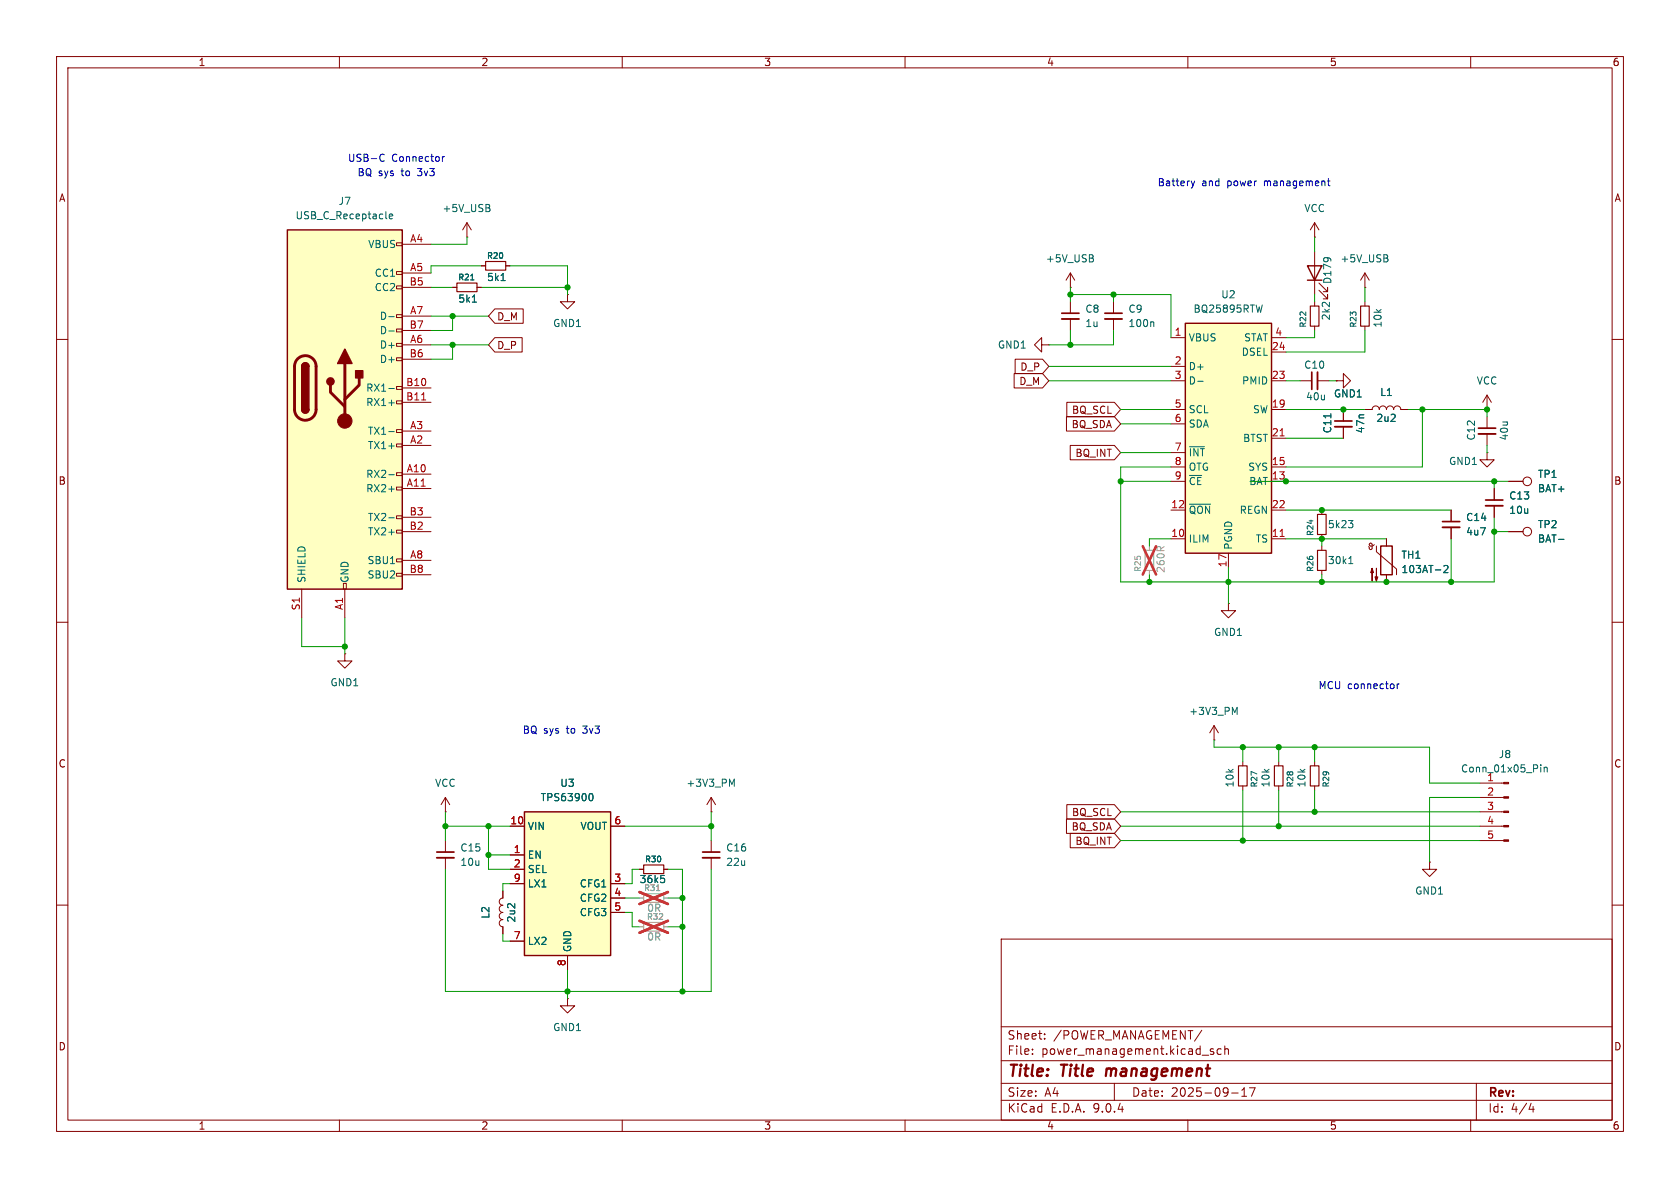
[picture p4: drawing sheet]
<svg xmlns="http://www.w3.org/2000/svg" width="297mm" height="210mm" viewBox="0 0 297 210" stroke-linecap="round" stroke-linejoin="round" font-family="sans-serif">
<g fill="none" stroke="#840000" stroke-width=".18">
<path d="M10 10h277v190h-277zM12 12h273v186h-273zM60 10v2M110 10v2M160 10v2M210 10v2M260 10v2M189.2 50.8h.1M189.2 48.3l-.7 1.2M189.2 48.3l.8 1.2M189.2 48.3v2.5M10 60h2"/>
<path d="M285 60h2M10 110h2M285 110h2M261.6 138.4h4.2M125.7 148.6v2M125.7 151.6v2.1M252.7 152.4v1.3h1.3l-1.3 1.2-1.2-1.2h1.2M252.7 152.4h.1M261.6 141h4.2M261.6 143.5h4.2M261.6 146.1h4.2M261.6 148.6h4.2"/>
<path d="M10 160h2M177 166h108v32h-108zM285 160h2M60 198v2M110 198v2M160 198v2M177 194.5h108M177 191.5h108M177 187.5h108M177 181.5h108M182.5 186.3v.1M182.5 185.5v.1"/>
<path d="M184.7 183.6v.1M184.7 182.8v.1M197 191.5v3M210 198v2M212.5 182.1l-1.3 2M212.5 186.5h1.2M214.5 185.5l-.3-.1-.2 .2v.2l.5 .2v.3h-.5M215.9 185.5l-.4-.1-.3 .3v.4l.1 .2h.6M216.5 185.5l.2-.1 .4 .1 .1 .9M216.5 184.9v1.5M217.7 193.2h1.2M219.5 193.8h.9"/>
<path d="M219.5 192.7l.5-.4v1.5M220.9 192.3h1l-.7 1.5M260 198v2M261 191.5v6.5M270.7 195l-.4 1.1h.9M271 195.6v1"/>
</g>
<path d="M195.7 188.9l-.2 1.3" fill="none" stroke="#840000" stroke-width=".4"/>
<path d="M124.2 150.6h3.1" fill="none" stroke="#840000" stroke-width=".3"/>
<path d="M124.2 151.6h3.1" fill="none" stroke="#840000" stroke-width=".33"/>
<path d="M193 45.6l.3 .3v.3l-.2 .1M193.1 45.1l.2 .2-.2 .3M272.4 135.2v.1M272.4 135.6v.9M273 135.6v.9M273 135.7l.2-.1 .3 .1v.8" fill="none" stroke="#006464" stroke-width=".18"/>
<path d="M113.8 158h3.5v1.5h-3.5z" fill="none" stroke="#a1a1a1" stroke-width=".2"/>
<path d="M113 158.8h.8M117.3 158.8h.8" fill="none" stroke="#a1a1a1" stroke-width=".18"/>
<path d="M116.1 157.4h.5" fill="none" stroke="#989898" stroke-width=".18"/>
<path d="M113.1 157.7l5 2.1M118.1 157.7l-5 2.1" fill="none" stroke="#e12e31" stroke-width=".46"/>
<g fill="#840000" stroke="#840000" stroke-width=".18">
<path d="M265.8 138.3h.9v.3h-.9z"/>
<path d="M265.8 140.8h.9v.3h-.9z"/>
<path d="M265.8 143.4h.9v.2h-.9z"/>
<path d="M265.8 145.9h.9v.3h-.9z"/>
<path d="M265.8 148.5h.9v.2h-.9z"/>
</g>
<path d="M92.7 143.5h15.2v25.4h-15.2z" fill="#ffffc2"/>
<path d="M244.1 96.5h2v5.1h-2zM92.7 143.5h15.2v25.4h-15.2z" fill="none" stroke="#840000" stroke-width=".25"/>
<g fill="none" stroke="#840000" stroke-width=".18">
<path d="M189.2 53.3v2.1M189.2 56.4v2M196.8 53.3v2.1M196.8 56.4v2M184.1 61v-1.3l-1.2 1.3 1.2 1.2v-1.2h1.3M185.4 61h.1M262.9 72.4h.1M262.9 69.9l-.8 1.2M262.9 69.9l.8 1.2M262.9 69.9v2.5M233.7 90.2v.7M233.7 94.5v.8"/>
<path d="M242.6 96.3v.6l-.2 .2h-.3l-.2-.5M242.6 96.3l-.3-.3-.2 .3 .1 .2h.3l.5-.2M243.3 96.5v1l3.6 3.1v1M245.1 95.3v1.2M262.9 80v1.3h1.3l-1.3 1.3-1.3-1.3h1.3M262.9 80h.1M264.2 86.4v2M264.2 89.4v2M266.7 85.1h2.5M266.7 94h2.5M217.2 106.7v1.3h1.2l-1.2 1.2-1.3-1.2h1.3M217.2 106.7h.1"/>
<path d="M245.1 101.6v1.3M214.6 130.8h.1M214.6 128.3l.8 1.2M214.6 128.3l-.7 1.2M214.6 128.3v2.5M219.7 134.6v.8M219.7 138.9v.8M226.1 134.6v.8M226.1 138.9v.8M90.2 146.1h2.5M90.2 151.1h2.5M90.2 153.7h2.5"/>
<path d="M90.2 156.2h2.5M107.9 146.1h2.6M107.9 156.2h2.6M107.9 158.8h2.6M125.7 143.5h.1M125.7 141l-.7 1.2M125.7 141l.8 1.2M125.7 141v2.5M90.2 166.4h2.5M100.3 176.5v1.3h1.3l-1.3 1.3-1.2-1.3h1.2M100.3 176.5h.1M100.3 168.9v2.6"/>
<path d="M107.9 161.3h2.6"/>
<circle cx="270" cy="85.1" r=".76"/>
<circle cx="270" cy="94" r=".76"/>
</g>
<path d="M203.8 56.9l.2 .2v.6M238.4 92h.8l-.5 .5M238.9 92.5l.3 .2v.3l-.3 .3M275.5 95.3h1M255.3 100.1l.4-.1 .3 .3-.8 .9h.8M129.4 138.6l.4-.9v1.3M218.3 125.9l.4-.9v1.3M104.3 140.3h.1a.68 .68 0 0 1 .5 .6 .68 .68 0 0 1-.5 .6h-.1" fill="none" stroke="#006464" stroke-width=".18"/>
<path d="M202.4 97.3h1.6v3.5h-1.6zM113.8 163.1h3.5v1.5h-3.5z" fill="none" stroke="#a1a1a1" stroke-width=".2"/>
<path d="M203.2 96.5v.8M203.2 100.8v.8M113 163.8h.8M117.3 163.8h.8" fill="none" stroke="#a1a1a1" stroke-width=".18"/>
<path d="M202 96.6l2.4 5M204.4 96.6l-2.4 5M113.1 162.8l5 2.1M118.1 162.8l-5 2.1" fill="none" stroke="#e12e31" stroke-width=".46"/>
<path d="M187.7 55.4h3.1M195.3 55.4h3.1M262.6 88.4h3.1" fill="none" stroke="#840000" stroke-width=".3"/>
<path d="M187.7 56.4h3.1M195.3 56.4h3.1M262.6 89.4h3.1" fill="none" stroke="#840000" stroke-width=".33"/>
<path d="M232.9 90.9h1.5v3.6h-1.5zM218.9 135.4h1.6v3.5h-1.6zM225.3 135.4h1.5v3.5h-1.5z" fill="none" stroke="#840000" stroke-width=".2"/>
<g fill="#840000" stroke="#840000" stroke-width=".18">
<path d="M242.6 100.5l.2 .7h-.5l.3-.7v2.2z"/>
<path d="M243.3 100.5v2.2l-.2-.7h.5l-.3 .7z"/>
</g>
<path d="M209.5 57.2h15.3v40.6h-15.3z" fill="#ffffc2"/>
<path d="M209.5 57.2h15.3v40.6h-15.3zM231.1 47h2.6l-1.3 2.5zM231.1 49.5h2.6" fill="none" stroke="#840000" stroke-width=".25"/>
<g fill="none" stroke="#840000" stroke-width=".18">
<path d="M82.5 39.4l-.7 1.2M82.5 39.4l.8 1.2M82.5 39.4v2.5M232.4 39.4v2.5M232.4 39.4l-.8 1.2M232.4 39.4l.8 1.2M80 50.8h.8M82.5 41.9h.1M84.3 50.8h.8M207 59.7h2.5M224.8 59.7h2.5M232.4 41.9h.1"/>
<path d="M232.4 44.5v7.6M232.4 53.3v.8M232.4 57.7v.7M233.2 51.3l1.5 1.5v-.7v.7h-.8M233.2 50l1.5 1.6v-.8v.8h-.8M241.3 50.8h.1M241.3 48.3l-.8 1.2M241.3 48.3l.8 1.2M241.3 48.3v2.5M241.3 53.3v.8M241.3 57.7v.7M207 64.8h2.5"/>
<path d="M207 67.3h2.5M207 72.4h2.5M207 74.9h2.5M224.8 67.3h2.5M224.8 72.4h2.5M224.8 62.2h2.5M224.8 77.5h2.5M229.9 67.3h2M232.9 67.3h2M236.2 67.3h1.3v-1.3l1.3 1.3-1.3 1.3v-1.3M236.2 67.3h.1M207 80h2.5"/>
<path d="M207 82.6h2.5M207 85.1h2.5M207 90.2h2.5M207 95.3h2.5M217.2 97.8v2.5M224.8 82.6h2.5M224.8 85.1h2.5M224.8 90.2h2.5M224.8 95.3h2.5M233.7 96.5v.8M61 115.6v1.2h1.2l-1.2 1.3-1.3-1.3h1.3M61 115.6h.1"/>
<path d="M233.7 100.8v.8M232.4 134.6v.8M232.4 138.9v.8M78.7 143.5h.1M78.7 141l-.7 1.2M78.7 141l.8 1.2M78.7 141v2.5M78.7 148.6v2M78.7 151.6v2.1M88.9 157.5v1.3a.64 .64 0 0 0-.6 .6 .64 .64 0 0 0 .6 .6 .64 .64 0 0 0-.6 .7 .64 .64 0 0 0 .6 .6M113 153.7h.8M117.3 153.7h.8"/>
<path d="M88.9 161.3a.64 .64 0 0 0-.6 .6 .64 .64 0 0 0 .6 .7 .64 .64 0 0 0-.6 .6 .64 .64 0 0 0 .6 .6v1.3"/>
</g>
<g fill="none" stroke="#006464" stroke-width=".18">
<path d="M86.3 36.7l.3 .3v.3l-.2 .1M86.5 36.2l.1 .2-.1 .3M83.2 49.5h.6M83.5 53.4h.7M223.2 53.9l-.3 1.3M245.1 45.6l.3 .3-.1 .3-.2 .1M245.2 45.1l.1 .2-.1 .3M210.3 79h2.6M211.7 67.4h1M210.3 89.1h3.7M238.4 99.6h.8M238.7 98.6l.1-.2v1.2"/>
<path d="M116.8 154.8h.6M117.3 155.2l.2 .3v.3l-.2 .2"/>
</g>
<path d="M226.3 77.1h.7M226.3 94.8h.7" fill="none" stroke="#a90000" stroke-width=".18"/>
<path d="M231.9 65.8v3M77.2 150.6h3.1" fill="none" stroke="#840000" stroke-width=".3"/>
<path d="M232.9 65.8v3M77.2 151.6h3.1" fill="none" stroke="#840000" stroke-width=".33"/>
<path d="M80.8 50h3.5v1.6h-3.5zM231.6 54.1h1.6v3.6h-1.6zM240.5 54.1h1.6v3.6h-1.6zM232.9 97.3h1.5v3.5h-1.5zM231.6 135.4h1.6v3.5h-1.6zM113.8 152.9h3.5v1.5h-3.5z" fill="none" stroke="#840000" stroke-width=".2"/>
<path d="M50.8 40.6h20.3v63.5h-20.3z" fill="#ffffc2"/>
<g fill="none" stroke="#840000" stroke-width=".18">
<path d="M70.1 42.9h1v.5h-1zM70.1 48h1v.5h-1zM70.1 50.5h1v.6h-1zM70.1 55.6h1v.5h-1zM70.1 58.2h1v.5h-1zM71.1 43.2h5.1M71.1 48.3h5.1M71.1 50.8h5.1M71.1 55.9h5.1M71.1 58.4h5.1M80 50.8h.8M84.3 50.8h.8"/>
<path d="M85.1 47h.8M87.5 54.6h5v2.6h-5l-1.1-1.3zM87.5 59.7h4.8v2.5h-4.8l-1.1-1.2zM89.4 47h.8M100.3 52.1v1.2h1.3l-1.3 1.3-1.2-1.3h1.2M100.3 52.1h.1M70.1 60.7h1v.5h-1zM70.1 63.2h1v.6h-1zM70.1 68.3h1v.5h-1zM70.1 70.9h1v.5h-1zM70.1 75.9h1v.6h-1zM70.1 78.5h1v.5h-1z"/>
<path d="M71.1 61h5.1M71.1 63.5h5.1M71.1 68.6h5.1M71.1 71.1h5.1M71.1 76.2h5.1M71.1 78.7h5.1M179.3 66h5l1.1 1.3-1.1 1.3h-5zM179.5 63.5h4.8l1.1 1.3-1.1 1.2h-4.8zM188.5 73.7h8.5l1.1 1.2-1.1 1.3h-8.5zM188.6 71.1h8.4l1.1 1.3-1.1 1.3h-8.4zM189.2 78.7h7.8l1.1 1.3-1.1 1.3h-7.8zM236.2 67.3h.1"/>
<path d="M237.5 72.4v2M237.5 75.4v2.1M241.3 72.4h1.3a.64 .64 0 0 1 .6-.6 .64 .64 0 0 1 .6 .6 .64 .64 0 0 1 .7-.6 .64 .64 0 0 1 .6 .6 .64 .64 0 0 1 .6-.6 .64 .64 0 0 1 .7 .6 .64 .64 0 0 1 .6-.6 .64 .64 0 0 1 .6 .6h1.3M262.9 73.7v2M262.9 76.7v2M70.1 83.6h1v.5h-1zM70.1 86.1h1v.5h-1zM70.1 91.2h1v.5h-1zM70.1 93.7h1v.5h-1zM70.1 98.8h1v.5h-1zM71.1 83.8h5.1M71.1 86.4h5.1"/>
<path d="M71.1 91.4h5.1M71.1 94h5.1M71.1 99.1h5.1M245.1 95.3v1.2M256.5 90.2v2M256.5 93.2v2.1M264.2 86.4v2M264.2 89.4v2M266.7 94h2.5M266.7 85.1h2.5M53.3 104.1v5.1M60.7 103.1h.5v1h-.5z"/>
<path d="M61 104.1v5.1M70.1 101.3h1v.6h-1zM71.1 101.6h5.1M245.1 101.6v1.3M88.9 157.5v1.3M90.2 146.1h2.5M90.2 151.1h2.5M90.2 153.7h2.5M90.2 156.2h2.5M107.9 146.1h2.6M107.9 156.2h2.6M107.9 158.8h2.6"/>
<path d="M113 153.7h.8M117.3 153.7h.8M188.5 144.8h8.5l1.1 1.3-1.1 1.2h-8.5zM188.6 142.2h8.4l1.1 1.3-1.1 1.3h-8.4zM189.2 147.3h7.8l1.1 1.3-1.1 1.3h-7.8zM88.9 163.8v1.3M90.2 166.4h2.5M100.3 168.9v2.6M107.9 161.3h2.6"/>
</g>
<path d="M50.8 40.6h20.3v63.5h-20.3zM53.3 64.8a.64 .64 0 0 1 .7-.7 .64 .64 0 0 1 .6 .7M53.3 72.4a.64 .64 0 0 0 .7 .6 .64 .64 0 0 0 .6-.6" fill="none" stroke="#840000" stroke-width=".25"/>
<path d="M52.6 63.4a1.9 1.9 0 0 1 2.1-.4 1.9 1.9 0 0 1 1.2 1.8v7.6a1.91 1.91 0 0 1-1.9 1.9 1.91 1.91 0 0 1-1.9-1.9v-7.8l.1-.6zM58.4 68.1v1.2l2.6 2.6M61 64.3v10.1M63.5 66.8v1.3l-2.5 2.5" fill="none" stroke="#840000" stroke-width=".51"/>
<g fill="#840000" stroke="#840000" stroke-width=".25">
<path d="M53.3 64.8h1.3v7.6h-1.3z"/>
<path d="M53.5 64.3a.64 .64 0 0 1 .7-.1 .64 .64 0 0 1 .4 .6h-1.3z"/>
<path d="M53.3 72.4h1.3a.64 .64 0 0 1-.6 .6 .64 .64 0 0 1-.7-.6z"/>
<path d="M61 61.7l1.2 2.6h-2.5z"/>
<path d="M62.9 65.5h1.2v1.3h-1.2z"/>
<circle cx="58.4" cy="67.4" r=".63"/>
</g>
<circle cx="61" cy="74.4" r="1.27" fill="#840000" stroke="#840000" stroke-width=".18"/>
<g fill="none" stroke="#006464" stroke-width=".18">
<path d="M68.8 38.3l.6-.2v-.2l-.4-.1-.2 .2 .1 .6h.5M68.7 56h1M68.7 58.5h1M83.2 49.5h.6M83.5 53.4h.7M88.6 49.6h.7M68.7 68.7h1M68.7 71.2h1M68.7 76.3h1M235.3 73.1v.8M68.7 83.9h1M68.7 86.5h1"/>
<path d="M68.7 91.5h1M275.5 95.3h1M255.3 100.1l.4-.1 .3 .3-.8 .9h.8M104.3 140.3h.1a.68 .68 0 0 1 .5 .6 .68 .68 0 0 1-.5 .6h-.1M116.8 154.8h.6M117.3 155.2l.2 .3v.3l-.2 .2"/>
</g>
<path d="M74.5 70.7h.8" fill="none" stroke="#a90000" stroke-width=".18"/>
<path d="M236 74.4h3M261.4 75.7h3M255 92.2h3.1" fill="none" stroke="#840000" stroke-width=".3"/>
<path d="M236 75.4h3M261.4 76.7h3M255 93.2h3.1" fill="none" stroke="#840000" stroke-width=".33"/>
<path d="M85.9 46.2h3.5v1.6h-3.5z" fill="none" stroke="#840000" stroke-width=".2"/>
<g fill="none" stroke="#009600" stroke-width=".18">
<path d="M76.2 50.8h3.8M76.2 55.9h10.2M80 55.9v2.5h-3.8M82.5 41.9v1.3h-6.3M85.1 50.8h15.2M85.1 47h-8.9v1.3M90.2 47h10.1v5.1M189.2 50.8v2.5M189.2 58.4v2.6M189.2 52.1h17.8v7.6M196.8 58.4v2.6h-11.4M196.8 52.1v1.2"/>
<path d="M232.4 41.9v2.6M232.4 52.1v1.2M232.4 58.4v1.3h-5.1M241.3 50.8v2.5M241.3 58.4v3.8h-14M76.2 61h10.2M80 61v2.5h-3.8M185.4 64.8h21.6M185.4 67.3h21.6M198.1 74.9h8.9M198.1 72.4h8.9M227.3 72.4h14"/>
<path d="M227.3 67.3h2.6M227.3 77.5h10.2M234.9 67.3h1.3M248.9 72.4h14v1.3M251.5 72.4v10.2h-24.2M262.9 78.7v1.3M198.1 85.1h8.9M198.1 80h8.9M207 82.6h-8.9v20.3h66.1v-11.5M207 95.3h-3.8v1.2M221 85.1h45.7M227.3 95.3h17.8"/>
<path d="M227.3 90.2h29.2M233.7 95.3v1.2M256.5 95.3v7.6M264.2 85.1v1.3M264.2 94h2.5M53.3 109.2v5.1h7.7M61 109.2v6.4M203.2 101.6v1.3M217.2 100.3v6.4M233.7 101.6v1.3M214.6 130.8v1.3h38.1v6.3h8.9M219.7 132.1v2.5"/>
<path d="M219.7 139.7v8.9M226.1 132.1v2.5M226.1 139.7v6.4M232.4 132.1v2.5M232.4 139.7v3.8M78.7 146.1h11.5M78.7 143.5v5.1M78.7 153.7v21.6h47v-21.6M86.4 146.1v7.6h3.8M86.4 151.1h3.8M90.2 156.2h-1.3v1.3M110.5 146.1h15.2"/>
<path d="M110.5 158.8h2.5M113 153.7h-1.2v2.5h-1.3M118.1 153.7h2.5v21.6M118.1 158.8h2.5M125.7 143.5v5.1M198.1 143.5h63.5M198.1 146.1h63.5M198.1 148.6h63.5M261.6 141h-8.9v11.4M88.9 165.1v1.3h1.3M100.3 171.5v5M110.5 161.3h1.3v2.5h1.2"/>
<path d="M118.1 163.8h2.5"/>
</g>
<path d="M67.4 27.3h.3l.2 .1M67.9 28.4l-.2 .1h-.3M78.2 27.7v.8M78.6 27.7l-.4 .2M210.6 32l.3 .8M210.9 32.8l-.2 .4M211.2 32l-.3 .8M234.7 32h.4M234.8 31.6v1.1l.3 .1M247 120.9v.8M247.4 120.9l-.4 .2" fill="none" stroke="#0000c2" stroke-width=".18"/>
<path d="M116.1 157.4h.5" fill="none" stroke="#989898" stroke-width=".18"/>
<path d="M113 158.8h.8M117.3 158.8h.8M113 163.8h.8M117.3 163.8h.8" fill="none" stroke="#a1a1a1" stroke-width=".18"/>
<path d="M113.1 157.7l5 2.1M118.1 157.7l-5 2.1M113.1 162.8l5 2.1M118.1 162.8l-5 2.1" fill="none" stroke="#e12e31" stroke-width=".46"/>
<g fill="#009600" stroke="#009600" stroke-width=".18">
<circle cx="125.7" cy="146.1" r=".46"/>
<circle cx="120.6" cy="163.8" r=".46"/>
<circle cx="120.6" cy="158.8" r=".46"/>
<circle cx="120.6" cy="175.3" r=".46"/>
<circle cx="100.3" cy="175.3" r=".46"/>
<circle cx="189.2" cy="52.1" r=".46"/>
<circle cx="196.8" cy="52.1" r=".46"/>
<circle cx="198.1" cy="85.1" r=".46"/>
<circle cx="189.2" cy="61" r=".46"/>
<circle cx="219.7" cy="132.1" r=".46"/>
<circle cx="226.1" cy="146.1" r=".46"/>
<circle cx="232.4" cy="143.5" r=".46"/>
<circle cx="226.1" cy="132.1" r=".46"/>
<circle cx="232.4" cy="132.1" r=".46"/>
<circle cx="219.7" cy="148.6" r=".46"/>
<circle cx="227.3" cy="85.1" r=".46"/>
<circle cx="203.2" cy="102.9" r=".46"/>
<circle cx="217.2" cy="102.9" r=".46"/>
<circle cx="61" cy="114.3" r=".46"/>
<circle cx="78.7" cy="146.1" r=".46"/>
<circle cx="86.4" cy="146.1" r=".46"/>
<circle cx="86.4" cy="151.1" r=".46"/>
<circle cx="80" cy="55.9" r=".46"/>
<circle cx="100.3" cy="50.8" r=".46"/>
<circle cx="80" cy="61" r=".46"/>
<circle cx="233.7" cy="95.3" r=".46"/>
<circle cx="233.7" cy="90.2" r=".46"/>
<circle cx="233.7" cy="102.9" r=".46"/>
<circle cx="245.1" cy="102.9" r=".46"/>
<circle cx="251.5" cy="72.4" r=".46"/>
<circle cx="237.5" cy="72.4" r=".46"/>
<circle cx="256.5" cy="102.9" r=".46"/>
<circle cx="264.2" cy="85.1" r=".46"/>
<circle cx="264.2" cy="94" r=".46"/>
<circle cx="262.9" cy="72.4" r=".46"/>
</g>
<g font-size="2.8" fill="#840000">
<text x="178" y="190.9">Title:</text>
<text x="187.7" y="190.9">Title</text>
<text x="196.4" y="190.9">management</text>
</g>
<g font-size="2.1" fill="#840000">
<text x="178" y="184">Sheet:</text>
<text x="186.2" y="184">/POWER_MANAGEMENT/</text>
<text x="178" y="186.7">File:</text>
<text x="184.1" y="186.7">power_management.kicad_sch</text>
<text x="178" y="196.9">KiCad</text>
<text x="178" y="194.1">Size:</text>
<text x="184.7" y="194.1">A4</text>
<text x="185.7" y="196.9">E.D.A.</text>
<text x="193.3" y="196.9">9.0.4</text>
<text x="200" y="194.1">Date:</text>
<text x="207" y="194.1">2025-09-17</text>
<text x="263" y="194.3">Rev:</text>
<text x="263" y="196.9">Id:</text>
<text x="267.1" y="196.9">4/4</text>
</g>
<g font-size="1.8" fill="#840000">
<text x="35" y="11.9">1</text>
<text x="85" y="11.9">2</text>
<text x="135" y="11.9">3</text>
<text x="185" y="11.9">4</text>
<text x="235" y="11.9">5</text>
<text x="285" y="11.9">6</text>
<text x="10.3" y="35.9">A</text>
<text x="285.3" y="35.9">A</text>
<text x="87.8" y="56.8">D_M</text>
<text x="87.8" y="61.9">D_P</text>
<text x="180.3" y="65.7">D_P</text>
<text x="180.1" y="68.3">D_M</text>
<text x="189.4" y="75.9">BQ_SDA</text>
<text x="189.4" y="73.3">BQ_SCL</text>
<text x="190" y="81">BQ_INT</text>
<text x="10.3" y="85.9">B</text>
<text x="285.3" y="85.9">B</text>
<text x="10.3" y="135.9">C</text>
<text x="285.3" y="135.9">C</text>
<text x="189.4" y="147">BQ_SDA</text>
<text x="189.4" y="144.5">BQ_SCL</text>
<text x="190" y="149.5">BQ_INT</text>
<text x="10.3" y="185.9">D</text>
<text x="285.3" y="185.9">D</text>
<text x="35" y="199.9">1</text>
<text x="85" y="199.9">2</text>
<text x="135" y="199.9">3</text>
<text x="185" y="199.9">4</text>
<text x="235" y="199.9">5</text>
<text x="285" y="199.9">6</text>
</g>
<g font-size="1.8" fill="#0000c2">
<text x="61.4" y="28.8">USB-C</text>
<text x="69.2" y="28.8">Connector</text>
<text x="63.1" y="31.3">BQ sys</text>
<text x="71.1" y="31.3">to</text>
<text x="74.1" y="31.3">3v3</text>
<text x="204.6" y="33.1">Battery</text>
<text x="212.4" y="33.1">and</text>
<text x="217.1" y="33.1">power</text>
<text x="223.7" y="33.1">management</text>
<text x="233" y="122">MCU connector</text>
<text x="92.3" y="129.9">BQ sys</text>
<text x="100.3" y="129.9">to</text>
<text x="103.3" y="129.9">3v3</text>
</g>
<g font-size="1.8" fill="#006464">
<text x="52.1" y="39">USB_C_Receptacle</text>
<text x="59.8" y="36.4">J7</text>
<text x="78.1" y="37.7">+5V_USB</text>
<text x="230.5" y="37.7">VCC</text>
<text x="65" y="44">VBUS</text>
<text x="184.8" y="46.6">+5V_USB</text>
<text x="236.9" y="46.6">+5V_USB</text>
<text x="66.2" y="49.1">CC1</text>
<text x="66.2" y="51.7">CC2</text>
<text x="80.9" y="53.7">5k1</text>
<text x="86" y="49.9">5k1</text>
<text x="215.8" y="52.9">U2</text>
<text x="235.6" y="50.3" transform="rotate(-90 235.6 50.3)">D179</text>
<text x="67.1" y="56.7">D-</text>
<text x="67.1" y="59.3">D-</text>
<text x="97.7" y="58">GND1</text>
<text x="191.8" y="55.5">C8</text>
<text x="191.8" y="58">1u</text>
<text x="199.4" y="55.5">C9</text>
<text x="199.4" y="58">100n</text>
<text x="210.9" y="55.5">BQ25895RTW</text>
<text x="235.3" y="56.7" transform="rotate(-90 235.3 56.7)">2k2</text>
<text x="244.4" y="58" transform="rotate(-90 244.4 58)">10k</text>
<text x="67.1" y="61.8">D+</text>
<text x="67.1" y="64.4">D+</text>
<text x="176.3" y="61.8">GND1</text>
<text x="210.1" y="60.6">VBUS</text>
<text x="210.1" y="65.6">D+</text>
<text x="219.4" y="63.1">DSEL</text>
<text x="219.8" y="60.6">STAT</text>
<text x="230.5" y="65.4">C10</text>
<text x="64.6" y="69.4">RX1-</text>
<text x="64.6" y="72">RX1+</text>
<text x="210.1" y="68.2">D-</text>
<text x="219.5" y="68.2">PMID</text>
<text x="230.8" y="71">40u</text>
<text x="235.7" y="70.5">GND1</text>
<text x="243.9" y="70.2">L1</text>
<text x="261" y="68.2">VCC</text>
<text x="64.9" y="77.1">TX1-</text>
<text x="210.1" y="73.3">SCL</text>
<text x="210.1" y="75.8">SDA</text>
<text x="221.4" y="73.3">SW</text>
<text x="235.6" y="76.7" transform="rotate(-90 235.6 76.7)">C11</text>
<text x="241.4" y="76.7" transform="rotate(-90 241.4 76.7)">47n</text>
<text x="243.2" y="74.8">2u2</text>
<text x="261" y="78" transform="rotate(-90 261 78)">C12</text>
<text x="266.8" y="78" transform="rotate(-90 266.8 78)">40u</text>
<text x="64.9" y="79.6">TX1+</text>
<text x="210.1" y="80.9">~{INT}</text>
<text x="210.1" y="83.4">OTG</text>
<text x="219.7" y="78.3">BTST</text>
<text x="220.6" y="83.4">SYS</text>
<text x="256.1" y="82.4">GND1</text>
<text x="64.6" y="84.7">RX2-</text>
<text x="64.6" y="87.2">RX2+</text>
<text x="210.1" y="86">~{CE}</text>
<text x="220.8" y="86">BAT</text>
<text x="266.7" y="88.5">C13</text>
<text x="271.8" y="84.7">TP1</text>
<text x="271.8" y="87.2">BAT+</text>
<text x="64.9" y="92.3">TX2-</text>
<text x="64.9" y="94.8">TX2+</text>
<text x="210.1" y="91">~{QON}</text>
<text x="219.1" y="91">REGN</text>
<text x="234.7" y="93.6">5k23</text>
<text x="259.1" y="92.3">C14</text>
<text x="259.1" y="94.8">4u7</text>
<text x="266.7" y="91">10u</text>
<text x="271.8" y="93.6">TP2</text>
<text x="64.9" y="99.9">SBU1</text>
<text x="210.1" y="96.1">ILIM</text>
<text x="218" y="97.3" transform="rotate(-90 218 97.3)">PGND</text>
<text x="221.9" y="96.1">TS</text>
<text x="234.7" y="99.9">30k1</text>
<text x="247.7" y="99">TH1</text>
<text x="247.7" y="101.5">103AT-2</text>
<text x="271.8" y="96.1">BAT-</text>
<text x="54.2" y="103.1" transform="rotate(-90 54.2 103.1)">SHIELD</text>
<text x="61.8" y="103.1" transform="rotate(-90 61.8 103.1)">GND</text>
<text x="64.9" y="102.5">SBU2</text>
<text x="214.5" y="112.6">GND1</text>
<text x="58.3" y="121.5">GND1</text>
<text x="210.1" y="126.6">+3V3_PM</text>
<text x="258.2" y="136.8">Conn_01x05_Pin</text>
<text x="264.9" y="134.2">J8</text>
<text x="76.8" y="139.3">VCC</text>
<text x="95.5" y="141.8">TPS63900</text>
<text x="99" y="139.3">U3</text>
<text x="121.2" y="139.3">+3V3_PM</text>
<text x="218.3" y="139.3" transform="rotate(-90 218.3 139.3)">10k</text>
<text x="224.6" y="139.3" transform="rotate(-90 224.6 139.3)">10k</text>
<text x="231" y="139.3" transform="rotate(-90 231 139.3)">10k</text>
<text x="262.8" y="138.2">1</text>
<text x="93.2" y="146.9">VIN</text>
<text x="102.5" y="146.9">VOUT</text>
<text x="81.3" y="150.7">C15</text>
<text x="81.3" y="153.3">10u</text>
<text x="93.2" y="152">EN</text>
<text x="93.2" y="154.5">SEL</text>
<text x="128.3" y="150.7">C16</text>
<text x="128.3" y="153.3">22u</text>
<text x="93.2" y="157.1">LX1</text>
<text x="102.4" y="157.1">CFG1</text>
<text x="102.4" y="159.6">CFG2</text>
<text x="113" y="156.3">36k5</text>
<text x="250.1" y="158.3">GND1</text>
<text x="86.7" y="162.5" transform="rotate(-90 86.7 162.5)">L2</text>
<text x="91.3" y="163.2" transform="rotate(-90 91.3 163.2)">2u2</text>
<text x="93.2" y="167.2">LX2</text>
<text x="102.4" y="162.2">CFG3</text>
<text x="101.2" y="168.4" transform="rotate(-90 101.2 168.4)">GND</text>
<text x="97.7" y="182.5">GND1</text>
</g>
<g font-size="1.8" fill="#a90000">
<text x="72.4" y="42.9">A4</text>
<text x="72.3" y="50.5">B5</text>
<text x="72.4" y="48">A5</text>
<text x="72.3" y="58.2">B7</text>
<text x="72.4" y="55.6">A7</text>
<text x="207.6" y="59.4">1</text>
<text x="225.4" y="59.4">4</text>
<text x="72.3" y="63.2">B6</text>
<text x="72.4" y="60.7">A6</text>
<text x="207.6" y="64.5">2</text>
<text x="224.7" y="62">24</text>
<text x="71.7" y="68.3">B10</text>
<text x="71.7" y="70.9">B11</text>
<text x="207.6" y="67.1">3</text>
<text x="224.7" y="67.1">23</text>
<text x="72.4" y="75.9">A3</text>
<text x="207.6" y="72.1">5</text>
<text x="207.6" y="74.7">6</text>
<text x="224.7" y="72.1">19</text>
<text x="224.7" y="77.2">21</text>
<text x="71.8" y="83.6">A10</text>
<text x="72.4" y="78.5">A2</text>
<text x="207.6" y="79.8">7</text>
<text x="207.6" y="82.3">8</text>
<text x="224.7" y="82.3">15</text>
<text x="71.8" y="86.1">A11</text>
<text x="207" y="89.9">12</text>
<text x="207.6" y="84.8">9</text>
<text x="224.7" y="84.8">13</text>
<text x="224.7" y="89.9">22</text>
<text x="72.3" y="91.2">B3</text>
<text x="72.3" y="93.7">B2</text>
<text x="207" y="95">10</text>
<text x="224.7" y="95">11</text>
<text x="72.3" y="101.3">B8</text>
<text x="72.4" y="98.8">A8</text>
<text x="216.9" y="100.4" transform="rotate(-90 216.9 100.4)">17</text>
<text x="53.1" y="108" transform="rotate(-90 53.1 108)">S1</text>
<text x="60.7" y="107.9" transform="rotate(-90 60.7 107.9)">A1</text>
<text x="262.8" y="140.7">2</text>
<text x="262.8" y="143.3">3</text>
<text x="90.1" y="145.8">10</text>
<text x="108.5" y="145.8">6</text>
<text x="262.8" y="145.8">4</text>
<text x="262.8" y="148.3">5</text>
<text x="90.7" y="150.9">1</text>
<text x="90.7" y="153.4">2</text>
<text x="90.7" y="156">9</text>
<text x="108.5" y="156">3</text>
<text x="108.5" y="158.5">4</text>
<text x="108.5" y="161">5</text>
<text x="90.7" y="166.1">7</text>
<text x="100.1" y="170.9" transform="rotate(-90 100.1 170.9)">8</text>
</g>
<g font-size="1.8" fill="#989898">
<text x="206.1" y="101.4" transform="rotate(-90 206.1 101.4)">260R</text>
<text x="114.3" y="161.4">0R</text>
<text x="114.3" y="166.5">0R</text>
</g>
<g font-size="1.4" fill="#006464">
<text x="86" y="45.9">R20</text>
<text x="80.9" y="49.8">R21</text>
<text x="231.1" y="58" transform="rotate(-90 231.1 58)">R22</text>
<text x="240" y="58" transform="rotate(-90 240 58)">R23</text>
<text x="232.4" y="94.9" transform="rotate(-90 232.4 94.9)">R24</text>
<text x="232.4" y="101.2" transform="rotate(-90 232.4 101.2)">R26</text>
<text x="222.5" y="139.3" transform="rotate(-90 222.5 139.3)">R27</text>
<text x="228.8" y="139.3" transform="rotate(-90 228.8 139.3)">R28</text>
<text x="235.2" y="139.3" transform="rotate(-90 235.2 139.3)">R29</text>
<text x="113.9" y="152.6">R30</text>
</g>
<g font-size="1.4" fill="#989898">
<text x="201.9" y="101.2" transform="rotate(-90 201.9 101.2)">R25</text>
<text x="113.8" y="157.7">R31</text>
<text x="114.3" y="162.8">R32</text>
</g>
</svg>
